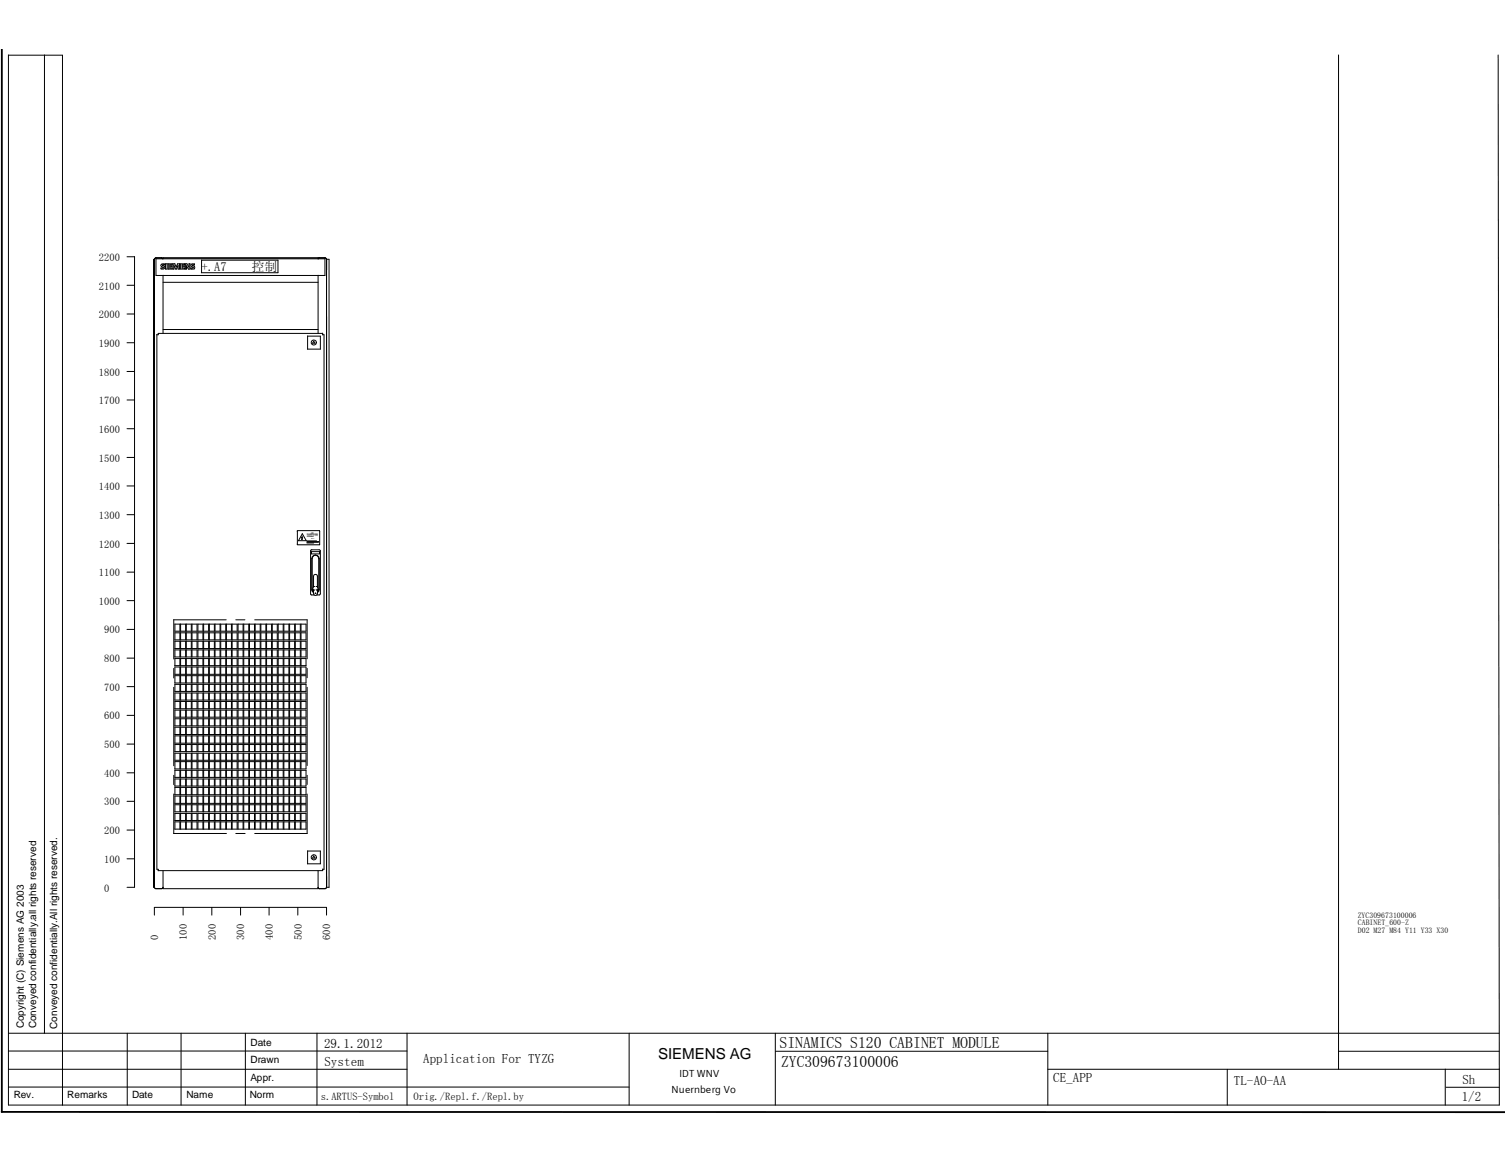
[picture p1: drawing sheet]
<svg xmlns="http://www.w3.org/2000/svg" width="279mm" height="216mm" viewBox="0 0 279 216" stroke-linecap="round" stroke-linejoin="round" font-family="sans-serif">
<g fill="none" stroke="#000" stroke-width=".19">
<path d="M1.6 10.2v194.9h276.7v-6.6M1.6 10.2h10v195M8.3 10.2v181.6M248.5 10.2v188.3M278.1 10.2l.2 188.3h-83.8M23.6 58.3h1.4M23.6 53h1.4M23.6 47.7h1.4M25 47.6v117.1h-1.4M28.7 48.1l.2-.2h31.5l.2 .2h.5v116.6h-.5M28.7 48.1v116.6l.2 .3h1.1l.3-.3M29 48v3.1h31.3v-3.1h-31.3"/>
<path d="M30 47.8l.2 .2M30.3 47.8v.2M30.3 51.1v10.8M30.3 52.4h28.8M30.5 49h-.4l-.2 .1v.3l.5 .3h-.5l.1 .3h.4l.2-.3v-.2l-.4-.2M30.5 49v.2l-.4-.1 .1 .2M30.7 49h.3M31 48.9v1.1h-.3v-1M31.2 49h.8M31.2 49v1h.8v-.3M31.5 49.8h.5M31.5 49.4h.4"/>
<path d="M31.5 49.1v.3M31.5 49.5v.3M31.9 49.3v.2h-.4M32 48.9v.2h-.5M32.1 49h.4M32.1 49v1h.2v-.7M32.4 48.9l.3 .7M32.9 49h.4M33 49l-.3 .6M33.1 49.3l-.3 .7h-.2l-.3-.7M33.3 48.9v1.1h-.2v-.7M33.5 49h.7"/>
<path d="M33.5 49v1h.7v-.3M33.8 49.8h.4M33.8 49.4h.4M33.8 49.1v.3M33.8 49.5v.3M34.2 49.3v.2h-.4M34.2 48.9v.2h-.4M34.4 49h.3M34.4 49v1h.2v-.7M34.7 48.9l.4 .7v-.6M35.1 49h.2M35.3 48.9v1.1h-.3l-.4-.6"/>
<path d="M36.1 49h-.5l-.2 .1 .1 .3 .4 .3v.1l-.5-.1v.2h.7v-.4l-.4-.2M36.1 49v.2l-.4-.1 .1 .2M37.4 48.3h14.2v2.3h-14.2M37.4 48.3v2.3M59.1 47.8v.2l.2-.2M59.1 51.1v10.8M60.6 48.1v116.6M23.6 79.6h1.4M23.6 74.3h1.4M23.6 69h1.4M23.6 63.6h1.4M29.1 62.1v99.3h.3v.2"/>
<path d="M30.3 61.2h28.8M57.1 62.4h2.4v2.4h-2.4zM58 63.7h.5l-.2-.4-.3 .4M59.9 62.1h.3v99.3h-.3M59.9 61.9h-30.5v.2h-.3M59.9 61.8v.3M23.6 95.5h1.4M23.6 90.2h1.4M23.6 84.9h1.4M55.2 98.6l4.1-.1v2.6M55.2 98.6v2.4M56.1 99.1l-.7 1.3"/>
<path d="M56.1 99.1l.8 1.3h-1.5M56.1 99.5l-.2 .4M56.2 99.8l-.2 .4M56.2 99.8l-.2 .1M23.6 116.8h1.4M23.6 111.5h1.4M23.6 106.2h1.4M23.6 100.9h1.4M32.3 115v7.3M32.3 115.1h9.7M32.4 117.2h1v-1.3l-.9-.1v1.4M32.5 117.4v1.4"/>
<path d="M32.5 119v1.4M32.5 117.5h.9v1.3h-1M32.5 119h.9v1.4h-1M33.5 117.2h1v-1.3l-1-.1v1.4M33.5 117.4v1.4M33.5 119v1.4M33.5 117.5h1v1.3h-1M33.5 119h1v1.4h-1M34.5 117.2h1v-1.3l-.9-.1v1.4M34.6 117.4v1.4M34.6 119v1.4M34.6 117.5h.9v1.3h-1"/>
<path d="M34.6 119h.9v1.4h-1M35.6 117.2h1v-1.3l-1-.1v1.4M35.6 117.4v1.4M35.6 119v1.4M35.6 117.5h1v1.3h-1M35.6 119h1v1.4h-1M36.7 117.2h1v-1.3l-1-.1v1.4M36.7 117.4v1.4M36.7 119v1.4M36.7 117.5h1v1.3h-1M36.7 119h1v1.4h-1M37.8 117.2h.9v-1.3l-.9-.1v1.4"/>
<path d="M37.8 117.4v1.4M37.8 119v1.4M37.8 117.5h.9v1.3h-.9M37.8 119h.9v1.4h-.9M38.8 117.2h1v-1.3l-.9-.1v1.4M38.9 117.4v1.4M38.9 119v1.4M38.9 117.5h.9v1.3h-1M38.9 119h.9v1.4h-1M39.9 117.2h1v-1.3l-1-.1v1.4M39.9 117.4v1.4M39.9 119v1.4"/>
<path d="M39.9 117.5h1v1.3h-1M39.9 119h1v1.4h-1M40.9 117.2h1v-1.3l-.9-.1v1.4M41 117.4v1.4M41 119v1.4M41 117.5h.9v1.3h-1M41 119h.9v1.4h-1M42 117.2h1v-1.3l-1-.1v1.4M42 117.4v1.4M42 119v1.4M42 117.5h1v1.3h-1M42 119h1v1.4h-1"/>
<path d="M43.1 117.2h.9v-1.3l-.9-.1v1.4M43.1 117.4v1.4M43.1 119v1.4M43.1 117.5h.9v1.3h-.9M43.1 119h.9v1.4h-.9M43.8 115.1h1.7M44.2 117.2h.9v-1.3l-.9-.1v1.4M44.2 117.4v1.4M44.2 119v1.4M44.2 117.5h.9v1.3h-.9M44.2 119h.9v1.4h-.9M45.2 117.2h1v-1.3l-.9-.1v1.4"/>
<path d="M45.3 117.4v1.4M45.3 119v1.4M45.3 117.5h.9v1.3h-1M45.3 119h.9v1.4h-1M46.3 117.2h.9v-1.3l-.9-.1v1.4M46.3 117.4v1.4M46.3 119v1.4M46.3 117.5h.9v1.3h-.9M46.3 119h.9v1.4h-.9M47.3 115.1h9.7v7.2M47.3 117.2h1v-1.3l-.9-.1v1.4M47.4 117.4v1.4"/>
<path d="M47.4 119v1.4M47.4 117.5h.9v1.3h-1M47.4 119h.9v1.4h-1M48.4 115.8l1 .1v1.3h-1zM48.4 117.4v1.4h1v-1.3h-1M48.4 119v1.4h1v-1.4h-1M49.4 117.2h1v-1.3l-.9-.1v1.4M49.5 117.4v1.4M49.5 119v1.4M49.5 117.5h.9v1.3h-1M49.5 119h.9v1.4h-1M50.5 117.2h1v-1.3l-1-.1v1.4"/>
<path d="M50.5 117.4v1.4M50.5 119v1.4M50.5 117.5h1v1.3h-1M50.5 119h1v1.4h-1M51.6 117.2h1v-1.3l-1-.1v1.4M51.6 117.4v1.4M51.6 119v1.4M51.6 117.5h1v1.3h-1M51.6 119h1v1.4h-1M52.7 117.2h.9v-1.3l-.9-.1v1.4M52.7 117.4v1.4M52.7 119v1.4"/>
<path d="M52.7 117.5h.9v1.3h-.9M52.7 119h.9v1.4h-.9M53.7 117.2h1v-1.3l-.9-.1v1.4M53.8 117.4v1.4M53.8 119v1.4M53.8 117.5h.9v1.3h-1M53.8 119h.9v1.4h-1M54.8 117.2h1v-1.3l-1-.1v1.4M54.8 117.4v1.4M54.8 119v1.4M54.8 117.5h1v1.3h-1M54.8 119h1v1.4h-1"/>
<path d="M55.2 101l.1 .1M55.2 101.1h4.1M55.8 117.2h1v-1.3l-.9-.1v1.4M55.9 117.4v1.4M55.9 119v1.4M55.9 117.5h.9v1.3h-1M55.9 119h.9v1.4h-1M56 100v.2l.1-.2M57 100.4h1.8M57 100.5h2.2M57 100.7h2.1M57 100.8h1.3"/>
<path d="M57.8 102.4h1.5v.4h-1.5v-.4M57.8 102.1h1.5l.2 .2M57.9 102.1l-.2 .2v7.9v.2h.6M58 109.6h.2l.1 .8 .2 .1 .4-.1v-.8M58.2 109l-.2 .6 .3-.2M58.2 108.9h.2M58.4 109.5l-.2 .1M58.5 110.2h.1M58.5 110.1v.1zM58.7 109.5l.2 .1 .2-.1M58.9 108.8l.1 .2M58.9 107v-.2l-.2-.2-.4 .2-.2 2.2"/>
<path d="M58.9 109l.2 .6-.3-.2M58.9 106.9v2h-.2M59.2 103.7a.61 .61 0 0 0-.6-.6 .61 .61 0 0 0-.6 .6v5.8l.2 .4M59.2 103.7v5.8l-.3 .4M59.3 103.7a.7 .7 0 0 0-.7-.7 .7 .7 0 0 0-.7 .7v5.8l.3 .5M59.3 103.7v5.8l-.4 .5M59.5 102.2v8l-.2 .2h-.5M23.6 138.1h1.4M23.6 132.8h1.4M23.6 127.5h1.4M23.6 122.2h1.4M32.3 124.1v1.8"/>
<path d="M32.3 127.6v14.6M32.4 138h1v-1.4h-.9v1.4M32.5 120.6v1.4M32.5 122.2v1.4M32.5 123.8v1.4M32.5 125.4v1.4M32.5 127v1.4M32.5 128.6v1.4M32.5 130.2v1.4M32.5 131.8v1.3M32.5 133.4v1.3M32.5 135v1.4"/>
<path d="M32.5 138.2v1.3M32.5 139.8v1.3M32.5 120.6h.9v1.4h-1M32.5 122.3h.9v1.3h-1M32.5 123.8h.9v1.4h-1M32.5 125.4h.9v1.4h-1M32.5 127h.9v1.4h-1M32.5 128.7h.9v1.3h-1M32.5 130.2h.9v1.4h-1M32.5 131.8h.9v1.3h-1M32.5 133.4h.9v1.3h-1M32.5 135h.9v1.4h-1"/>
<path d="M32.5 138.2h.9v1.3h-1M32.5 139.8h.9v1.3h-1M33.5 138h1v-1.4h-1v1.4M33.5 120.6v1.4M33.5 122.2v1.4M33.5 123.8v1.4M33.5 125.4v1.4M33.5 127v1.4M33.5 128.6v1.4M33.5 130.2v1.4M33.5 131.8v1.3M33.5 133.4v1.3"/>
<path d="M33.5 135v1.4M33.5 138.2v1.3M33.5 139.8v1.3M33.5 120.6h1v1.4h-1M33.5 122.3h1v1.3h-1M33.5 123.8h1v1.4h-1M33.5 125.4h1v1.4h-1M33.5 127h1v1.4h-1M33.5 128.7h1v1.3h-1M33.5 130.2h1v1.4h-1M33.5 131.8h1v1.3h-1M33.5 133.4h1v1.3h-1"/>
<path d="M33.5 135h1v1.4h-1M33.5 138.2h1v1.3h-1M33.5 139.8h1v1.3h-1M34.5 138h1v-1.4h-.9v1.4M34.6 120.6v1.4M34.6 122.2v1.4M34.6 123.8v1.4M34.6 125.4v1.4M34.6 127v1.4M34.6 128.6v1.4M34.6 130.2v1.4M34.6 131.8v1.3"/>
<path d="M34.6 133.4v1.3M34.6 135v1.4M34.6 138.2v1.3M34.6 139.8v1.3M34.6 120.6h.9v1.4h-1M34.6 122.3h.9v1.3h-1M34.6 123.8h.9v1.4h-1M34.6 125.4h.9v1.4h-1M34.6 127h.9v1.4h-1M34.6 128.7h.9v1.3h-1M34.6 130.2h.9v1.4h-1M34.6 131.8h.9v1.3h-1"/>
<path d="M34.6 133.4h.9v1.3h-1M34.6 135h.9v1.4h-1M34.6 138.2h.9v1.3h-1M34.6 139.8h.9v1.3h-1M35.6 138h1v-1.4h-1v1.4M35.6 120.6v1.4M35.6 122.2v1.4M35.6 123.8v1.4M35.6 125.4v1.4M35.6 127v1.4M35.6 128.6v1.4M35.6 130.2v1.4"/>
<path d="M35.6 131.8v1.3M35.6 133.4v1.3M35.6 135v1.4M35.6 138.2v1.3M35.6 139.8v1.3M35.6 120.6h1v1.4h-1M35.6 122.3h1v1.3h-1M35.6 123.8h1v1.4h-1M35.6 125.4h1v1.4h-1M35.6 127h1v1.4h-1M35.6 128.7h1v1.3h-1M35.6 130.2h1v1.4h-1"/>
<path d="M35.6 131.8h1v1.3h-1M35.6 133.4h1v1.3h-1M35.6 135h1v1.4h-1M35.6 138.2h1v1.3h-1M35.6 139.8h1v1.3h-1M36.7 138h1v-1.4h-1v1.4M36.7 120.6v1.4M36.7 122.2v1.4M36.7 123.8v1.4M36.7 125.4v1.4M36.7 127v1.4M36.7 128.6v1.4"/>
<path d="M36.7 130.2v1.4M36.7 131.8v1.3M36.7 133.4v1.3M36.7 135v1.4M36.7 138.2v1.3M36.7 139.8v1.3M36.7 120.6h1v1.4h-1M36.7 122.3h1v1.3h-1M36.7 123.8h1v1.4h-1M36.7 125.4h1v1.4h-1M36.7 127h1v1.4h-1M36.7 128.7h1v1.3h-1"/>
<path d="M36.7 130.2h1v1.4h-1M36.7 131.8h1v1.3h-1M36.7 133.4h1v1.3h-1M36.7 135h1v1.4h-1M36.7 138.2h1v1.3h-1M36.7 139.8h1v1.3h-1M37.8 138h.9v-1.4h-.9v1.4M37.8 120.6v1.4M37.8 122.2v1.4M37.8 123.8v1.4M37.8 125.4v1.4M37.8 127v1.4"/>
<path d="M37.8 128.6v1.4M37.8 130.2v1.4M37.8 131.8v1.3M37.8 133.4v1.3M37.8 135v1.4M37.8 138.2v1.3M37.8 139.8v1.3M37.8 120.6h.9v1.4h-.9M37.8 122.3h.9v1.3h-.9M37.8 123.8h.9v1.4h-.9M37.8 125.4h.9v1.4h-.9M37.8 127h.9v1.4h-.9"/>
<path d="M37.8 128.7h.9v1.3h-.9M37.8 130.2h.9v1.4h-.9M37.8 131.8h.9v1.3h-.9M37.8 133.4h.9v1.3h-.9M37.8 135h.9v1.4h-.9M37.8 138.2h.9v1.3h-.9M37.8 139.8h.9v1.3h-.9M38.8 138h1v-1.4h-.9v1.4M38.9 120.6v1.4M38.9 122.2v1.4M38.9 123.8v1.4M38.9 125.4v1.4"/>
<path d="M38.9 127v1.4M38.9 128.6v1.4M38.9 130.2v1.4M38.9 131.8v1.3M38.9 133.4v1.3M38.9 135v1.4M38.9 138.2v1.3M38.9 139.8v1.3M38.9 120.6h.9v1.4h-1M38.9 122.3h.9v1.3h-1M38.9 123.8h.9v1.4h-1M38.9 125.4h.9v1.4h-1"/>
<path d="M38.9 127h.9v1.4h-1M38.9 128.7h.9v1.3h-1M38.9 130.2h.9v1.4h-1M38.9 131.8h.9v1.3h-1M38.9 133.4h.9v1.3h-1M38.9 135h.9v1.4h-1M38.9 138.2h.9v1.3h-1M38.9 139.8h.9v1.3h-1M39.9 138h1v-1.4h-1v1.4M39.9 120.6v1.4M39.9 122.2v1.4M39.9 123.8v1.4"/>
<path d="M39.9 125.4v1.4M39.9 127v1.4M39.9 128.6v1.4M39.9 130.2v1.4M39.9 131.8v1.3M39.9 133.4v1.3M39.9 135v1.4M39.9 138.2v1.3M39.9 139.8v1.3M39.9 120.6h1v1.4h-1M39.9 122.3h1v1.3h-1M39.9 123.8h1v1.4h-1"/>
<path d="M39.9 125.4h1v1.4h-1M39.9 127h1v1.4h-1M39.9 128.7h1v1.3h-1M39.9 130.2h1v1.4h-1M39.9 131.8h1v1.3h-1M39.9 133.4h1v1.3h-1M39.9 135h1v1.4h-1M39.9 138.2h1v1.3h-1M39.9 139.8h1v1.3h-1M40.9 138h1v-1.4h-.9v1.4M41 120.6v1.4M41 122.2v1.4"/>
<path d="M41 123.8v1.4M41 125.4v1.4M41 127v1.4M41 128.6v1.4M41 130.2v1.4M41 131.8v1.3M41 133.4v1.3M41 135v1.4M41 138.2v1.3M41 139.8v1.3M41 120.6h.9v1.4h-1M41 122.3h.9v1.3h-1"/>
<path d="M41 123.8h.9v1.4h-1M41 125.4h.9v1.4h-1M41 127h.9v1.4h-1M41 128.7h.9v1.3h-1M41 130.2h.9v1.4h-1M41 131.8h.9v1.3h-1M41 133.4h.9v1.3h-1M41 135h.9v1.4h-1M41 138.2h.9v1.3h-1M41 139.8h.9v1.3h-1M42 138h1v-1.4h-1v1.4M42 120.6v1.4"/>
<path d="M42 122.2v1.4M42 123.8v1.4M42 125.4v1.4M42 127v1.4M42 128.6v1.4M42 130.2v1.4M42 131.8v1.3M42 133.4v1.3M42 135v1.4M42 138.2v1.3M42 139.8v1.3M42 120.6h1v1.4h-1"/>
<path d="M42 122.3h1v1.3h-1M42 123.8h1v1.4h-1M42 125.4h1v1.4h-1M42 127h1v1.4h-1M42 128.7h1v1.3h-1M42 130.2h1v1.4h-1M42 131.8h1v1.3h-1M42 133.4h1v1.3h-1M42 135h1v1.4h-1M42 138.2h1v1.3h-1M42 139.8h1v1.3h-1M43.1 138h.9v-1.4h-.9v1.4"/>
<path d="M43.1 120.6v1.4M43.1 122.2v1.4M43.1 123.8v1.4M43.1 125.4v1.4M43.1 127v1.4M43.1 128.6v1.4M43.1 130.2v1.4M43.1 131.8v1.3M43.1 133.4v1.3M43.1 135v1.4M43.1 138.2v1.3M43.1 139.8v1.3"/>
<path d="M43.1 120.6h.9v1.4h-.9M43.1 122.3h.9v1.3h-.9M43.1 123.8h.9v1.4h-.9M43.1 125.4h.9v1.4h-.9M43.1 127h.9v1.4h-.9M43.1 128.7h.9v1.3h-.9M43.1 130.2h.9v1.4h-.9M43.1 131.8h.9v1.3h-.9M43.1 133.4h.9v1.3h-.9M43.1 135h.9v1.4h-.9M43.1 138.2h.9v1.3h-.9M43.1 139.8h.9v1.3h-.9"/>
<path d="M44.2 138h.9v-1.4h-.9v1.4M44.2 120.6v1.4M44.2 122.2v1.4M44.2 123.8v1.4M44.2 125.4v1.4M44.2 127v1.4M44.2 128.6v1.4M44.2 130.2v1.4M44.2 131.8v1.3M44.2 133.4v1.3M44.2 135v1.4M44.2 138.2v1.3"/>
<path d="M44.2 139.8v1.3M44.2 120.6h.9v1.4h-.9M44.2 122.3h.9v1.3h-.9M44.2 123.8h.9v1.4h-.9M44.2 125.4h.9v1.4h-.9M44.2 127h.9v1.4h-.9M44.2 128.7h.9v1.3h-.9M44.2 130.2h.9v1.4h-.9M44.2 131.8h.9v1.3h-.9M44.2 133.4h.9v1.3h-.9M44.2 135h.9v1.4h-.9M44.2 138.2h.9v1.3h-.9"/>
<path d="M44.2 139.8h.9v1.3h-.9M45.2 138h1v-1.4h-.9v1.4M45.3 120.6v1.4M45.3 122.2v1.4M45.3 123.8v1.4M45.3 125.4v1.4M45.3 127v1.4M45.3 128.6v1.4M45.3 130.2v1.4M45.3 131.8v1.3M45.3 133.4v1.3M45.3 135v1.4"/>
<path d="M45.3 138.2v1.3M45.3 139.8v1.3M45.3 120.6h.9v1.4h-1M45.3 122.3h.9v1.3h-1M45.3 123.8h.9v1.4h-1M45.3 125.4h.9v1.4h-1M45.3 127h.9v1.4h-1M45.3 128.7h.9v1.3h-1M45.3 130.2h.9v1.4h-1M45.3 131.8h.9v1.3h-1M45.3 133.4h.9v1.3h-1M45.3 135h.9v1.4h-1"/>
<path d="M45.3 138.2h.9v1.3h-1M45.3 139.8h.9v1.3h-1M46.3 138h.9v-1.4h-.9v1.4M46.3 120.6v1.4M46.3 122.2v1.4M46.3 123.8v1.4M46.3 125.4v1.4M46.3 127v1.4M46.3 128.6v1.4M46.3 130.2v1.4M46.3 131.8v1.3M46.3 133.4v1.3"/>
<path d="M46.3 135v1.4M46.3 138.2v1.3M46.3 139.8v1.3M46.3 120.6h.9v1.4h-.9M46.3 122.3h.9v1.3h-.9M46.3 123.8h.9v1.4h-.9M46.3 125.4h.9v1.4h-.9M46.3 127h.9v1.4h-.9M46.3 128.7h.9v1.3h-.9M46.3 130.2h.9v1.4h-.9M46.3 131.8h.9v1.3h-.9M46.3 133.4h.9v1.3h-.9"/>
<path d="M46.3 135h.9v1.4h-.9M46.3 138.2h.9v1.3h-.9M46.3 139.8h.9v1.3h-.9M47.3 138h1v-1.4h-.9v1.4M47.4 120.6v1.4M47.4 122.2v1.4M47.4 123.8v1.4M47.4 125.4v1.4M47.4 127v1.4M47.4 128.6v1.4M47.4 130.2v1.4M47.4 131.8v1.3"/>
<path d="M47.4 133.4v1.3M47.4 135v1.4M47.4 138.2v1.3M47.4 139.8v1.3M47.4 120.6h.9v1.4h-1M47.4 122.3h.9v1.3h-1M47.4 123.8h.9v1.4h-1M47.4 125.4h.9v1.4h-1M47.4 127h.9v1.4h-1M47.4 128.7h.9v1.3h-1M47.4 130.2h.9v1.4h-1M47.4 131.8h.9v1.3h-1"/>
<path d="M47.4 133.4h.9v1.3h-1M47.4 135h.9v1.4h-1M47.4 138.2h.9v1.3h-1M47.4 139.8h.9v1.3h-1M48.4 120.6v1.4h1v-1.4h-1M48.4 122.2v1.4h1v-1.3h-1M48.4 123.8v1.4h1v-1.4h-1M48.4 125.4v1.4h1v-1.4h-1M48.4 127v1.4h1v-1.4h-1M48.4 128.6v1.4h1v-1.3h-1M48.4 130.2v1.4h1v-1.4h-1M48.4 131.8v1.3h1v-1.3h-1"/>
<path d="M48.4 133.4v1.3h1v-1.3h-1M48.4 135v1.4h1v-1.4h-1M48.4 136.6h1v1.4h-1zM48.4 138.2v1.3h1v-1.3h-1M48.4 139.8v1.3h1v-1.3h-1M49.4 138h1v-1.4h-.9v1.4M49.5 120.6v1.4M49.5 122.2v1.4M49.5 123.8v1.4M49.5 125.4v1.4M49.5 127v1.4M49.5 128.6v1.4"/>
<path d="M49.5 130.2v1.4M49.5 131.8v1.3M49.5 133.4v1.3M49.5 135v1.4M49.5 138.2v1.3M49.5 139.8v1.3M49.5 120.6h.9v1.4h-1M49.5 122.3h.9v1.3h-1M49.5 123.8h.9v1.4h-1M49.5 125.4h.9v1.4h-1M49.5 127h.9v1.4h-1M49.5 128.7h.9v1.3h-1"/>
<path d="M49.5 130.2h.9v1.4h-1M49.5 131.8h.9v1.3h-1M49.5 133.4h.9v1.3h-1M49.5 135h.9v1.4h-1M49.5 138.2h.9v1.3h-1M49.5 139.8h.9v1.3h-1M50.5 138h1v-1.4h-1v1.4M50.5 120.6v1.4M50.5 122.2v1.4M50.5 123.8v1.4M50.5 125.4v1.4M50.5 127v1.4"/>
<path d="M50.5 128.6v1.4M50.5 130.2v1.4M50.5 131.8v1.3M50.5 133.4v1.3M50.5 135v1.4M50.5 138.2v1.3M50.5 139.8v1.3M50.5 120.6h1v1.4h-1M50.5 122.3h1v1.3h-1M50.5 123.8h1v1.4h-1M50.5 125.4h1v1.4h-1M50.5 127h1v1.4h-1"/>
<path d="M50.5 128.7h1v1.3h-1M50.5 130.2h1v1.4h-1M50.5 131.8h1v1.3h-1M50.5 133.4h1v1.3h-1M50.5 135h1v1.4h-1M50.5 138.2h1v1.3h-1M50.5 139.8h1v1.3h-1M51.6 138h1v-1.4h-1v1.4M51.6 120.6v1.4M51.6 122.2v1.4M51.6 123.8v1.4M51.6 125.4v1.4"/>
<path d="M51.6 127v1.4M51.6 128.6v1.4M51.6 130.2v1.4M51.6 131.8v1.3M51.6 133.4v1.3M51.6 135v1.4M51.6 138.2v1.3M51.6 139.8v1.3M51.6 120.6h1v1.4h-1M51.6 122.3h1v1.3h-1M51.6 123.8h1v1.4h-1M51.6 125.4h1v1.4h-1"/>
<path d="M51.6 127h1v1.4h-1M51.6 128.7h1v1.3h-1M51.6 130.2h1v1.4h-1M51.6 131.8h1v1.3h-1M51.6 133.4h1v1.3h-1M51.6 135h1v1.4h-1M51.6 138.2h1v1.3h-1M51.6 139.8h1v1.3h-1M52.7 138h.9v-1.4h-.9v1.4M52.7 120.6v1.4M52.7 122.2v1.4M52.7 123.8v1.4"/>
<path d="M52.7 125.4v1.4M52.7 127v1.4M52.7 128.6v1.4M52.7 130.2v1.4M52.7 131.8v1.3M52.7 133.4v1.3M52.7 135v1.4M52.7 138.2v1.3M52.7 139.8v1.3M52.7 120.6h.9v1.4h-.9M52.7 122.3h.9v1.3h-.9M52.7 123.8h.9v1.4h-.9"/>
<path d="M52.7 125.4h.9v1.4h-.9M52.7 127h.9v1.4h-.9M52.7 128.7h.9v1.3h-.9M52.7 130.2h.9v1.4h-.9M52.7 131.8h.9v1.3h-.9M52.7 133.4h.9v1.3h-.9M52.7 135h.9v1.4h-.9M52.7 138.2h.9v1.3h-.9M52.7 139.8h.9v1.3h-.9M53.7 138h1v-1.4h-.9v1.4M53.8 120.6v1.4M53.8 122.2v1.4"/>
<path d="M53.8 123.8v1.4M53.8 125.4v1.4M53.8 127v1.4M53.8 128.6v1.4M53.8 130.2v1.4M53.8 131.8v1.3M53.8 133.4v1.3M53.8 135v1.4M53.8 138.2v1.3M53.8 139.8v1.3M53.8 120.6h.9v1.4h-1M53.8 122.3h.9v1.3h-1"/>
<path d="M53.8 123.8h.9v1.4h-1M53.8 125.4h.9v1.4h-1M53.8 127h.9v1.4h-1M53.8 128.7h.9v1.3h-1M53.8 130.2h.9v1.4h-1M53.8 131.8h.9v1.3h-1M53.8 133.4h.9v1.3h-1M53.8 135h.9v1.4h-1M53.8 138.2h.9v1.3h-1M53.8 139.8h.9v1.3h-1M54.8 138h1v-1.4h-1v1.4M54.8 120.6v1.4"/>
<path d="M54.8 122.2v1.4M54.8 123.8v1.4M54.8 125.4v1.4M54.8 127v1.4M54.8 128.6v1.4M54.8 130.2v1.4M54.8 131.8v1.3M54.8 133.4v1.3M54.8 135v1.4M54.8 138.2v1.3M54.8 139.8v1.3M54.8 120.6h1v1.4h-1"/>
<path d="M54.8 122.3h1v1.3h-1M54.8 123.8h1v1.4h-1M54.8 125.4h1v1.4h-1M54.8 127h1v1.4h-1M54.8 128.7h1v1.3h-1M54.8 130.2h1v1.4h-1M54.8 131.8h1v1.3h-1M54.8 133.4h1v1.3h-1M54.8 135h1v1.4h-1M54.8 138.2h1v1.3h-1M54.8 139.8h1v1.3h-1M55.8 138h1v-1.4h-.9v1.4"/>
<path d="M55.9 120.6v1.4M55.9 122.2v1.4M55.9 123.8v1.4M55.9 125.4v1.4M55.9 127v1.4M55.9 128.6v1.4M55.9 130.2v1.4M55.9 131.8v1.3M55.9 133.4v1.3M55.9 135v1.4M55.9 138.2v1.3M55.9 139.8v1.3"/>
<path d="M55.9 120.6h.9v1.4h-1M55.9 122.3h.9v1.3h-1M55.9 123.8h.9v1.4h-1M55.9 125.4h.9v1.4h-1M55.9 127h.9v1.4h-1M55.9 128.7h.9v1.3h-1M55.9 130.2h.9v1.4h-1M55.9 131.8h.9v1.3h-1M55.9 133.4h.9v1.3h-1M55.9 135h.9v1.4h-1M55.9 138.2h.9v1.3h-1M55.9 139.8h.9v1.3h-1"/>
<path d="M57 124.1v1.7M57 127.6v14.5M23.6 159.4h1.4M23.6 154.1h1.4M23.6 148.8h1.4M23.6 143.5h1.4M32.2 154.7h9.8M32.3 143.9v1.8M32.3 147.4v7.3M32.4 142.7h1v-1.3h-.9v1.3M32.5 152.6h.9v1.3h-1M32.5 143v1.3"/>
<path d="M32.5 144.6v1.3M32.5 146.1v1.4M32.5 147.7v1.4M32.5 149.4v1.3M32.5 151v1.3M32.5 152.5v1.4M32.5 143h.9v1.3h-1M32.5 144.6h.9v1.3h-1M32.5 146.2h.9v1.3h-1M32.5 147.8h.9v1.3h-1M32.5 149.4h.9v1.3h-1M32.5 151h.9v1.3h-1"/>
<path d="M33.5 142.7h1v-1.3h-1v1.3M33.5 143v1.3M33.5 144.6v1.3M33.5 146.1v1.4M33.5 147.7v1.4M33.5 149.4v1.3M33.5 151v1.3M33.5 152.5v1.4M33.5 143h1v1.3h-1M33.5 144.6h1v1.3h-1M33.5 146.2h1v1.3h-1M33.5 147.8h1v1.3h-1"/>
<path d="M33.5 149.4h1v1.3h-1M33.5 151h1v1.3h-1M33.5 152.6h1v1.3h-1M34.5 142.7h1v-1.3h-.9v1.3M34.6 152.6h.9v1.3h-1M34.6 143v1.3M34.6 144.6v1.3M34.6 146.1v1.4M34.6 147.7v1.4M34.6 149.4v1.3M34.6 151v1.3M34.6 152.5v1.4"/>
<path d="M34.6 143h.9v1.3h-1M34.6 144.6h.9v1.3h-1M34.6 146.2h.9v1.3h-1M34.6 147.8h.9v1.3h-1M34.6 149.4h.9v1.3h-1M34.6 151h.9v1.3h-1M35.6 142.7h1v-1.3h-1v1.3M35.6 152.6h1v1.3h-1M35.6 143v1.3M35.6 144.6v1.3M35.6 146.1v1.4M35.6 147.7v1.4"/>
<path d="M35.6 149.4v1.3M35.6 151v1.3M35.6 152.5v1.4M35.6 143h1v1.3h-1M35.6 144.6h1v1.3h-1M35.6 146.2h1v1.3h-1M35.6 147.8h1v1.3h-1M35.6 149.4h1v1.3h-1M35.6 151h1v1.3h-1M36.7 142.7h1v-1.3h-1v1.3M36.7 152.6h1v1.3h-1M36.7 143v1.3"/>
<path d="M36.7 144.6v1.3M36.7 146.1v1.4M36.7 147.7v1.4M36.7 149.4v1.3M36.7 151v1.3M36.7 152.5v1.4M36.7 143h1v1.3h-1M36.7 144.6h1v1.3h-1M36.7 146.2h1v1.3h-1M36.7 147.8h1v1.3h-1M36.7 149.4h1v1.3h-1M36.7 151h1v1.3h-1"/>
<path d="M37.8 142.7h.9v-1.3h-.9v1.3M37.8 152.6h.9v1.3h-.9M37.8 143v1.3M37.8 144.6v1.3M37.8 146.1v1.4M37.8 147.7v1.4M37.8 149.4v1.3M37.8 151v1.3M37.8 152.5v1.4M37.8 143h.9v1.3h-.9M37.8 144.6h.9v1.3h-.9M37.8 146.2h.9v1.3h-.9"/>
<path d="M37.8 147.8h.9v1.3h-.9M37.8 149.4h.9v1.3h-.9M37.8 151h.9v1.3h-.9M38.8 142.7h1v-1.3h-.9v1.3M38.9 152.6h.9v1.3h-1M38.9 143v1.3M38.9 144.6v1.3M38.9 146.1v1.4M38.9 147.7v1.4M38.9 149.4v1.3M38.9 151v1.3M38.9 152.5v1.4"/>
<path d="M38.9 143h.9v1.3h-1M38.9 144.6h.9v1.3h-1M38.9 146.2h.9v1.3h-1M38.9 147.8h.9v1.3h-1M38.9 149.4h.9v1.3h-1M38.9 151h.9v1.3h-1M39.9 142.7h1v-1.3h-1v1.3M39.9 152.6h1v1.3h-1M39.9 143v1.3M39.9 144.6v1.3M39.9 146.1v1.4M39.9 147.7v1.4"/>
<path d="M39.9 149.4v1.3M39.9 151v1.3M39.9 152.5v1.4M39.9 143h1v1.3h-1M39.9 144.6h1v1.3h-1M39.9 146.2h1v1.3h-1M39.9 147.8h1v1.3h-1M39.9 149.4h1v1.3h-1M39.9 151h1v1.3h-1M40.9 142.7h1v-1.3h-.9v1.3M41 152.6h.9v1.3h-1M41 143v1.3"/>
<path d="M41 144.6v1.3M41 146.1v1.4M41 147.7v1.4M41 149.4v1.3M41 151v1.3M41 152.5v1.4M41 143h.9v1.3h-1M41 144.6h.9v1.3h-1M41 146.2h.9v1.3h-1M41 147.8h.9v1.3h-1M41 149.4h.9v1.3h-1M41 151h.9v1.3h-1"/>
<path d="M42 142.7h1v-1.3h-1v1.3M42 152.6h1v1.3h-1M42 143v1.3M42 144.6v1.3M42 146.1v1.4M42 147.7v1.4M42 149.4v1.3M42 151v1.3M42 152.5v1.4M42 143h1v1.3h-1M42 144.6h1v1.3h-1M42 146.2h1v1.3h-1"/>
<path d="M42 147.8h1v1.3h-1M42 149.4h1v1.3h-1M42 151h1v1.3h-1M43.1 142.7h.9v-1.3h-.9v1.3M43.1 152.6h.9v1.3h-.9M43.1 143v1.3M43.1 144.6v1.3M43.1 146.1v1.4M43.1 147.7v1.4M43.1 149.4v1.3M43.1 151v1.3M43.1 152.5v1.4"/>
<path d="M43.1 143h.9v1.3h-.9M43.1 144.6h.9v1.3h-.9M43.1 146.2h.9v1.3h-.9M43.1 147.8h.9v1.3h-.9M43.1 149.4h.9v1.3h-.9M43.1 151h.9v1.3h-.9M43.8 154.7h1.7M44.2 142.7h.9v-1.3h-.9v1.3M44.2 152.6h.9v1.3h-.9M44.2 143v1.3M44.2 144.6v1.3M44.2 146.1v1.4"/>
<path d="M44.2 147.7v1.4M44.2 149.4v1.3M44.2 151v1.3M44.2 152.5v1.4M44.2 143h.9v1.3h-.9M44.2 144.6h.9v1.3h-.9M44.2 146.2h.9v1.3h-.9M44.2 147.8h.9v1.3h-.9M44.2 149.4h.9v1.3h-.9M44.2 151h.9v1.3h-.9M45.2 142.7h1v-1.3h-.9v1.3M45.3 152.6h.9v1.3h-1"/>
<path d="M45.3 143v1.3M45.3 144.6v1.3M45.3 146.1v1.4M45.3 147.7v1.4M45.3 149.4v1.3M45.3 151v1.3M45.3 152.5v1.4M45.3 143h.9v1.3h-1M45.3 144.6h.9v1.3h-1M45.3 146.2h.9v1.3h-1M45.3 147.8h.9v1.3h-1M45.3 149.4h.9v1.3h-1"/>
<path d="M45.3 151h.9v1.3h-1M46.3 142.7h.9v-1.3h-.9v1.3M46.3 152.6h.9v1.3h-.9M46.3 143v1.3M46.3 144.6v1.3M46.3 146.1v1.4M46.3 147.7v1.4M46.3 149.4v1.3M46.3 151v1.3M46.3 152.5v1.4M46.3 143h.9v1.3h-.9M46.3 144.6h.9v1.3h-.9"/>
<path d="M46.3 146.2h.9v1.3h-.9M46.3 147.8h.9v1.3h-.9M46.3 149.4h.9v1.3h-.9M46.3 151h.9v1.3h-.9M47.3 142.7h1v-1.3h-.9v1.3M47.4 152.6h.9v1.3h-1M47.4 143v1.3M47.4 144.6v1.3M47.4 146.1v1.4M47.4 147.7v1.4M47.4 149.4v1.3M47.4 151v1.3"/>
<path d="M47.4 152.5v1.4M47.4 143h.9v1.3h-1M47.4 144.6h.9v1.3h-1M47.4 146.2h.9v1.3h-1M47.4 147.8h.9v1.3h-1M47.4 149.4h.9v1.3h-1M47.4 151h.9v1.3h-1M48.4 152.5v1.4h1v-1.3h-1M48.4 141.4h1v1.3h-1zM48.4 143v1.3h1v-1.3h-1M48.4 144.6v1.3h1v-1.3h-1M48.4 146.1v1.4h1v-1.3h-1"/>
<path d="M48.4 147.7v1.4h1v-1.3h-1M48.4 149.4v1.3h1v-1.3h-1M48.4 151v1.3h1v-1.3h-1M49.4 142.7h1v-1.3h-.9v1.3M49.5 152.6h.9v1.3h-1M49.5 143v1.3M49.5 144.6v1.3M49.5 146.1v1.4M49.5 147.7v1.4M49.5 149.4v1.3M49.5 151v1.3M49.5 152.5v1.4"/>
<path d="M49.5 143h.9v1.3h-1M49.5 144.6h.9v1.3h-1M49.5 146.2h.9v1.3h-1M49.5 147.8h.9v1.3h-1M49.5 149.4h.9v1.3h-1M49.5 151h.9v1.3h-1M50.5 142.7h1v-1.3h-1v1.3M50.5 152.6h1v1.3h-1M50.5 143v1.3M50.5 144.6v1.3M50.5 146.1v1.4M50.5 147.7v1.4"/>
<path d="M50.5 149.4v1.3M50.5 151v1.3M50.5 152.5v1.4M50.5 143h1v1.3h-1M50.5 144.6h1v1.3h-1M50.5 146.2h1v1.3h-1M50.5 147.8h1v1.3h-1M50.5 149.4h1v1.3h-1M50.5 151h1v1.3h-1M51.6 142.7h1v-1.3h-1v1.3M51.6 152.6h1v1.3h-1M51.6 143v1.3"/>
<path d="M51.6 144.6v1.3M51.6 146.1v1.4M51.6 147.7v1.4M51.6 149.4v1.3M51.6 151v1.3M51.6 152.5v1.4M51.6 143h1v1.3h-1M51.6 144.6h1v1.3h-1M51.6 146.2h1v1.3h-1M51.6 147.8h1v1.3h-1M51.6 149.4h1v1.3h-1M51.6 151h1v1.3h-1"/>
<path d="M52.7 142.7h.9v-1.3h-.9v1.3M52.7 152.6h.9v1.3h-.9M52.7 143v1.3M52.7 144.6v1.3M52.7 146.1v1.4M52.7 147.7v1.4M52.7 149.4v1.3M52.7 151v1.3M52.7 152.5v1.4M52.7 143h.9v1.3h-.9M52.7 144.6h.9v1.3h-.9M52.7 146.2h.9v1.3h-.9"/>
<path d="M52.7 147.8h.9v1.3h-.9M52.7 149.4h.9v1.3h-.9M52.7 151h.9v1.3h-.9M53.7 142.7h1v-1.3h-.9v1.3M53.8 152.6h.9v1.3h-1M53.8 143v1.3M53.8 144.6v1.3M53.8 146.1v1.4M53.8 147.7v1.4M53.8 149.4v1.3M53.8 151v1.3M53.8 152.5v1.4"/>
<path d="M53.8 143h.9v1.3h-1M53.8 144.6h.9v1.3h-1M53.8 146.2h.9v1.3h-1M53.8 147.8h.9v1.3h-1M53.8 149.4h.9v1.3h-1M53.8 151h.9v1.3h-1M54.8 142.7h1v-1.3h-1v1.3M54.8 152.6h1v1.3h-1M54.8 143v1.3M54.8 144.6v1.3M54.8 146.1v1.4M54.8 147.7v1.4"/>
<path d="M54.8 149.4v1.3M54.8 151v1.3M54.8 152.5v1.4M54.8 143h1v1.3h-1M54.8 144.6h1v1.3h-1M54.8 146.2h1v1.3h-1M54.8 147.8h1v1.3h-1M54.8 149.4h1v1.3h-1M54.8 151h1v1.3h-1M55.8 142.7h1v-1.3h-.9v1.3M55.9 152.6h.9v1.3h-1M55.9 143v1.3"/>
<path d="M55.9 144.6v1.3M55.9 146.1v1.4M55.9 147.7v1.4M55.9 149.4v1.3M55.9 151v1.3M55.9 152.5v1.4M55.9 143h.9v1.3h-1M55.9 144.6h.9v1.3h-1M55.9 146.2h.9v1.3h-1M55.9 147.8h.9v1.3h-1M55.9 149.4h.9v1.3h-1M55.9 151h.9v1.3h-1"/>
<path d="M57 143.9v1.7M57 147.4v7.3h-9.7M57.1 157.9v2.5h2.4v-2.4h-2.4M58.3 158.9l-.3 .4M58.3 158.9l.2 .4h-.5M28.7 169.9v-1.5h31.9v1.5M30.3 161.6v3.4M34 168.4v1.5M39.3 168.4v1.5M44.7 168.4v1.5M50 168.4v1.5M55.3 168.4v1.5"/>
<path d="M59.1 164.7l.2 .3M59.1 161.6v3.4h-28.9M59.9 161.3v.3h-30.6M60.6 164.7l-.2 .3h-1.2M1.6 191.8h276.7M1.6 195.1h74M1.6 198.5h74M23.6 191.8v13.3M33.6 191.8v13.3M45.6 191.8v13.3M58.8 191.8v13.3M75.6 191.8v13.3"/>
<path d="M116.8 191.8v13.3M143.9 191.8v13.3M144 195.2h50.5M194.5 191.8v13.3M227.8 198.5v6.6M248.5 195.2h29.8M268.3 198.5v6.6M1.6 201.8h115.2M268.4 201.8h9.9"/>
<circle cx="58.3" cy="63.6" r=".49"/>
<circle cx="58.3" cy="159.2" r=".49"/>
</g>
<path d="M.3 9.1v197.3M.3 206.4l279.1 .1" fill="none" stroke="#000" stroke-width=".34"/>
<g font-size="2.9">
<text x="144.7" y="194.5">SINAMICS S120 CABINET MODULE</text>
<text x="145" y="198">ZYC309673100006</text>
</g>
<text font-size="2.8" x="122.2" y="196.6">SIEMENS AG</text>
<g font-size="2.4">
<text x="60.2" y="194.6">29.1.2012</text>
<text x="60.2" y="197.9">System</text>
<text x="78.6" y="197.3">Application For TYZG</text>
<text x="195.5" y="200.9">CE_APP</text>
<text x="229.1" y="201.4">TL-AO-AA</text>
<text x="271.5" y="201.2">Sh</text>
<text x="271.4" y="204.5">1/2</text>
</g>
<g font-size="2.3">
<text x="37.4" y="50.3">+.A7</text>
<text x="46.8" y="50.3">控制</text>
</g>
<g font-size="1.9">
<text x="18.4" y="53.8">2100</text>
<text x="18.4" y="48.4">2200</text>
<text x="18.4" y="59.1">2000</text>
<text x="18.4" y="64.4">1900</text>
<text x="18.4" y="69.7">1800</text>
<text x="18.4" y="75">1700</text>
<text x="18.4" y="80.3">1600</text>
<text x="18.4" y="85.7">1500</text>
<text x="18.4" y="91">1400</text>
<text x="18.4" y="101.6">1200</text>
<text x="18.4" y="96.3">1300</text>
<text x="18.4" y="107">1100</text>
<text x="18.4" y="112.3">1000</text>
<text x="19.3" y="117.6">900</text>
<text x="19.3" y="122.9">800</text>
<text x="19.3" y="128.3">700</text>
<text x="19.3" y="133.6">600</text>
<text x="19.3" y="138.9">500</text>
<text x="19.3" y="149.5">300</text>
<text x="19.3" y="144.2">400</text>
<text x="19.3" y="154.9">200</text>
<text x="19.3" y="160.2">100</text>
<text x="19.3" y="165.5">0</text>
<text x="29.4" y="174.5" transform="rotate(-90 29.4 174.5)">0</text>
<text x="34.7" y="174.5" transform="rotate(-90 34.7 174.5)">100</text>
<text x="40" y="174.5" transform="rotate(-90 40 174.5)">200</text>
<text x="45.3" y="174.5" transform="rotate(-90 45.3 174.5)">300</text>
<text x="50.7" y="174.5" transform="rotate(-90 50.7 174.5)">400</text>
<text x="56" y="174.5" transform="rotate(-90 56 174.5)">500</text>
<text x="61.3" y="174.5" transform="rotate(-90 61.3 174.5)">600</text>
<text x="4.4" y="190.9" transform="rotate(-90 4.4 190.9)">Copyright (C) Siemens AG 2003</text>
<text x="6.7" y="190.9" transform="rotate(-90 6.7 190.9)">Conveyed confidentially.all rights reserved</text>
<text x="10.6" y="191" transform="rotate(-90 10.6 191)">Conveyed confidentially.All rights reserved.</text>
<text x="46.5" y="194.1">Date</text>
<text x="46.5" y="197.3">Drawn</text>
<text x="2.5" y="203.9">Rev.</text>
<text x="12.5" y="203.9">Remarks</text>
<text x="24.5" y="203.9">Date</text>
<text x="34.6" y="203.9">Name</text>
<text x="46.4" y="203.9">Norm</text>
<text x="46.5" y="200.7">Appr.</text>
<text x="124.7" y="202.8">Nuernberg Vo</text>
<text x="126.2" y="199.9">IDT WNV</text>
<text x="59.6" y="204.3">s.ARTUS-Symbol</text>
<text x="76.8" y="204.1">Orig./Repl.f./Repl.by</text>
</g>
<g font-size="1.4">
<text x="252.1" y="170.3">ZYC309673100006</text>
<text x="252.1" y="171.7">CABINET_600-Z</text>
<text x="252.1" y="173.3">D02 M27 M84 Y11 Y33 X30</text>
</g>
<g font-size=".2">
<text x="57.8" y="99.1">警警</text>
<text x="57.8" y="99">警 警</text>
</g>
</svg>
